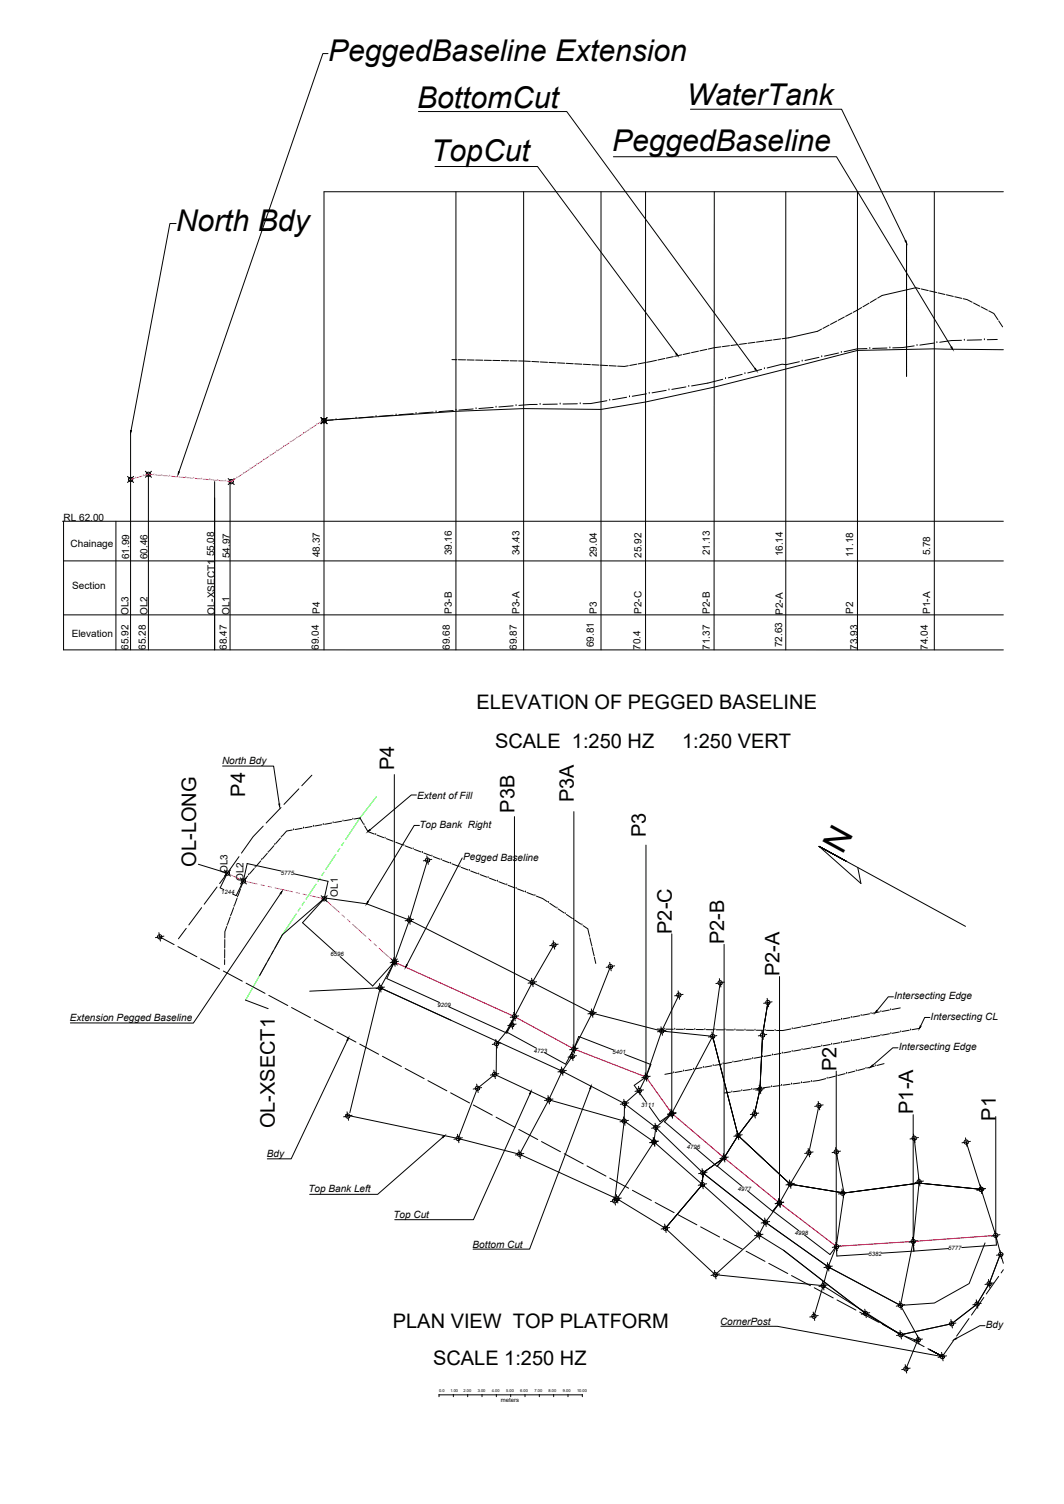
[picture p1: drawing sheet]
<svg xmlns="http://www.w3.org/2000/svg" width="297mm" height="420mm" viewBox="0 0 297 420" stroke-linecap="round" stroke-linejoin="round" font-family="sans-serif">
<!-- layer: 0 -->
<g fill="none" stroke="#000" stroke-width=".28">
<path d="M91.6 15h-1.5l-40.1 116.8M116.8 31.2h41.4l52.6 71.8M192.8 30.5h42.1l17.9 36.8M121.4 46.5h28.7l38.7 52.3M127.3 53.6v128M146.2 53.6v128M167.8 53.6v128M171.2 43.8h62.3l32.1 53.1M180.2 53.6v128M199.4 53.6l-.1 128M219.4 53.6v128M239.4 53.6v128"/>
<path d="M260.8 53.6v128M280.1 53.6h-189.6v128M49.2 62.4h-1.8l-10.8 57.9M188 99.6l-2 .5M190.3 99.1l-1.9 .5M192.7 98.6l-2 .4M195 98.1l-2 .4M197.3 97.6l-1.9 .4M201.3 96.9l-3.6 .6M203.7 96.6l-2 .2M206 96.3l-2 .2M208.4 95.9l-2 .3"/>
<path d="M210.8 95.6l-2 .3M213.2 95.3l-2 .3M215.5 95l-1.9 .3M217.9 94.7l-2 .2M228.6 99.8l-3.9 .9M229.4 91.9l-1.2 .6-9.9 2.1M229.4 99.7h.1M231.5 90.8l-1.8 1M233.6 89.7l-1.8 .9M234.1 98.6l-3.9 .9M234.9 98.4h.1M235.7 88.6l-1.7 .9"/>
<path d="M237.8 87.4l-1.7 1M240.5 85.9l-2.3 1.4M242 97.4l-2.7 .1-3.6 .8M242.6 84.7l-1.7 1M242.8 97.4h.1M244.7 83.5l-1.7 1M247.6 97.2l-4 .1M248.4 97.2h.1M255.2 96.6l-3.3 .5-2.7 .1M256 96.5h.1M256.8 80.6l-1.1-.2-9.4 2.1-1.3 .8M257.2 80.7l1.9 .5"/>
<path d="M259.5 81.3l2 .4M260.8 95.8l-4 .6M261.6 95.7h.1M261.9 81.8l1.9 .5M264.2 82.4l1.9 .4M266.5 82.9l2 .4M268.4 95.1h-2.8l-3.3 .5M268.9 83.4l1.1 .3 1.4 .7M269.2 95.1h.1M271.8 84.6l1.7 .9M273.9 85.7l1.8 .9M274 94.9l-4 .1"/>
<path d="M274.8 94.9h.1M276 86.8l1.5 .8 1.1 1.7M278.4 94.8l-2.8 .1M278.8 89.6l1.1 1.7M280.1 97.7l-19.3-.2-21.4 .4-40 10.2-19.2 4.2-12.4 2.1-21.6-.3-18.9 .8-36.8 2.6M89.6 116.7l1.7 1.7M91.3 116.7l-1.7 1.7M93 117.3l-3 .2M93.8 117.2h.1M98.6 116.9l-4 .3M99.4 116.8h.1M104.2 116.4l-4 .3"/>
<path d="M105 116.4h.1M109.8 116l-4 .3M110.6 115.9h.1M115.4 115.6l-4 .3M116.1 115.5h.1M120.9 115.1l-4 .3M121.7 115.1h.1M126.2 100.5h1.4M126.5 114.7l-4 .3M127.3 114.6h.1M128 100.5h2M130.4 100.5l2 .1"/>
<path d="M132.1 114.3l-4 .3M132.8 100.6h2M132.9 114.2h.1M135.2 100.6l2 .1M137.6 100.7h2M137.7 113.8l-4 .3M138.5 113.8h.1M140 100.7l2 .1M142.4 100.8h2M143.3 113.4l-4 .3M144.1 113.3h.1M144.8 100.8l3.3 .2"/>
<path d="M148.5 101l2 .1M150 113l-5.1 .3M150.8 113h.1M150.9 101.1l2 .1M153.3 101.2l2 .1M155.6 112.9l-4 .1M155.6 101.4l2 .1M156.4 112.9h.1M158 101.5l2 .1M160.4 101.6l2 .1M161.2 112.8l-4 .1M162 112.8h.1"/>
<path d="M162.8 101.8l2 .1M165.2 101.9l2 .1M167.6 102l2 .1M169.4 111.9l-4.5 .8-2.1 .1M170 102.2l2 .1M170.2 111.8h.1M174.9 111l-3.9 .7M175.4 102.2l-1.1 .2-1.9-.1M175.7 110.8h.1M177.8 101.7l-2 .4M180.1 101.3l-2 .4M180.5 110l-4 .7"/>
<path d="M181.2 109.9h.1M183.3 100.7l-2.8 .5M185.6 100.1l-1.9 .5M186 109.1l-4 .6M186.8 108.9h.1M191.5 108.1l-3.9 .7M192.3 108h.1M201.8 106l-4.2 1-4.5 .8M202.6 105.8h.1M207.2 104.6l-3.9 1M208 104.4h.1M212.6 103.2l-3.8 1"/>
<path d="M213.4 103h.1M219.5 101.9l-1.2-.2-4.1 1.1M223.2 101.1l-3.7 .8M223.9 100.9h.1M35.6 133.1l1.7 1.7M36.5 121l-.1 60.6M37.3 133.1l-1.7 1.7M40.6 131.6l1.7 1.7M41.4 132.5v49.1M42.3 131.6l-1.7 1.7M59.9 134.5v47.1M63.7 133.7l1.7 1.7"/>
<path d="M64.2 134.5v47.1M65.4 133.7l-1.7 1.7M17.5 145.6h262.6M17.7 156.7h262.4M17.7 145.6v36h262.4M32.4 145.6v36M17.7 171.8h262.4M62.1 214h14.3l1.6 10.6M110.1 216.4v52.3M74.6 238.4l-1.3 1.5M74.9 238.1h.1M76.5 236.3l-1.4 1.5"/>
<path d="M76.7 236h.1M78.3 234.1l-1.3 1.6M78.5 233.8h.1M81.6 231.9l-1.6 .3-1.2 1.3M82 231.8h.1M84.3 231.4l-1.9 .3M84.7 231.3h.1M87.1 230.9l-2 .3M87.5 230.8h.1M89.9 230.4l-2 .4M90.3 230.3h.1M92.6 229.9l-2 .4"/>
<path d="M93 229.8h.1M95.4 229.4l-2 .4M95.8 229.4h.1M98.1 228.9l-1.9 .4M98.5 228.9h.1M98.9 228.8l1.6-.3 .9 1.6M101.6 230.4h.1M101.8 230.8l.9 1.5 1.8 .7M104.9 233.1h.1M105.3 233.3l1.8 .7M107.5 234.1h.1M107.9 234.3l1.8 .7"/>
<path d="M110.1 235.2h.1M110.5 235.3l1.8 .7M112.7 236.2h.1M113.1 236.3l1.9 .7M115.3 237.2h.1M115.7 237.3l1.9 .7M116.3 222.1h-1.5l-11.5 9.8M117.1 230.6h-1.5l-12.9 21.3M118 238.2h.1M118.3 238.3l1.9 .7M119.2 239.1l.4 2.4M120.6 239.2h.1"/>
<path d="M120.9 239.3l1.9 .7M129 239.7l-15.4 29.9M143.6 228.1v55.9M160.2 226.7v66.3M180.3 236.1v64.8M55.4 241.4l7.4 2.3M62.6 243.1l1.7 1.7M63.3 258.8l-.5 1.5v1.4M63.4 258.5h.1M63.5 243.9l-2 4.1 1 .5M64.3 256.2l-.7 1.9M64.3 243.1l-1.7 1.7"/>
<path d="M64.4 255.8h.1M65.2 253.6l-.7 1.9M65.4 253.2h.1M66.2 250.9l-.7 1.9M66.3 250.6h.1M67.1 245.3l1.7 1.7M67.1 248.3l-.6 1.9M67.3 247.9h.1M68.8 245.3l-1.7 1.7M69.1 244.7l-1.2 1.4-.5 1.5M69.4 244.4h.1M71 242.6l-1.3 1.5"/>
<path d="M71.2 242.3h.1M72.8 240.5l-1.3 1.5M73.1 240.2h.1M78.3 249.6l-24.3 36.2h-34.4M78.5 243.3l-9.5-2-1.1 4.8-2 4.1-1-.5M82.1 244.1l9.5 2.1-1.1 4.9-6 6.7 9.1 8.2M89.7 250.2l1.7 1.7M91.4 250.2l-1.7 1.7M114.1 255.8l.4 2.4M115.5 256.8l-2.4 .4M119.4 240.3l-5.1 16.7-4.2 11.8-4 7.2-8.4 34.9M120.5 240.1l-2.3 .4"/>
<path d="M123.2 240.2h.1M123.6 240.3l1.8 .7M125.8 241.2h.1M126.2 241.3l1.8 .7M128.4 242.2h.1M128.8 242.3l1.9 .7M131 243.2h.1M131.4 243.3l1.9 .7M133.6 244.2h.1M134 244.3l1.9 .7M136.3 245.2h.1M136.6 245.3l1.9 .7"/>
<path d="M138.9 246.2h.1M139.2 246.3l1.9 .7M141.5 247.2h.1M141.9 247.3l1.8 .7M144.1 248.2h.1M144.5 248.3l1.8 .7M146.7 249.2h.1M147.1 249.3l1.9 .7M149.3 250.2h.1M149.7 250.3l1.8 .7 1.3 .9M153.1 252.1h.1M153.5 252.3l1.6 1.2"/>
<path d="M155.5 253.7h.1M155.8 253.9l1.7 1.1M157.8 255.2h.1M158.1 255.5l1.7 1.1M160.1 256.8h.1M160.5 257l1.6 1.1M162.5 258.4h.1M162.8 258.6l1.3 .9 .4 1.7M62.7 267.7h.1M62.7 268.1v1.4M62.7 264.9h.1M62.7 265.3v2"/>
<path d="M62.8 262.1h.1M62.8 262.5l-.1 2M68.6 279.4l6.3 2.4M72.5 272.5l6.4-11.4 11.8-10.3 11.7 1.7 11.9 4.5 51 26 19.4 5 14.3 1.5M86.5 276.9l19.6-.9 19.7 9M94.9 267.2l9.1 8.2 6.1-6.6M105.9 274.8l.5 2.3M106.1 276l50.8 23.2 17.4 9.1 8.8 6.7 13.1 12.7 17.5 13.8 17.5 12.4 20.2 10.8M107.3 275.8l-2.3 .4M109.2 267.9l1.7 1.7M109.9 267.6l.4 2.3M110.1 268.8l-2.1 4.6 14.7 6.6"/>
<path d="M110.9 267.9l-1.7 1.7M111.3 268.5l-2.4 .5M148.4 273.3l.4 2.3M149.8 274.2l-2.4 .5M154.4 262.8l.5 2.4M154.7 264l-6.1 10.5-5 9.5-.7 2.3-4.3 5.3-.1 8.2-5.2 4.2-5.4 14.1M155.8 263.8l-2.3 .4M164.6 261.6h.1M164.7 262l.4 1.9M165.2 264.3h.1M165.3 264.7l.5 2M165.8 267h.1"/>
<path d="M165.9 267.4l.4 1.7M170.2 268.8l.4 2.4M170.4 270l-5.1 13-5.1 10-.4 2.1-2.9 4.1-3.7 8-8.1 15.3M171.6 269.8l-2.4 .4M187.5 260.9v50.1M189.3 276.8l.4 2.4M189.5 278l-4.8 10-4.4 12.9-1.8 3.8-4.2 3.6v4.9l-2.7 22.3M190.7 277.8l-2.4 .4M200.8 273.4l.4 2.3M201 274.6l-2 14.9-11.5 21.5-4.4 4-.5 4-10.3 15.9M202.1 263.8v59.7M202.2 274.4l-2.3 .4"/>
<path d="M214.2 278.9l.4 2.4M215.5 279.9l-2.3 .4M217.6 272.8v63.3M249.4 278.5h-1.4l-3.2 3.9M97 290.6l-15.7 33.1h-6.7M125.4 281.3l16.1 7.3 2.1-4.6M137.9 299l.4 2.3M138.4 290.4l.4 2.3M139.3 299.9l-2.4 .4M139.8 291.4l-2.4 .4M142.7 285.1l.4 2.4M143.4 282.8l.4 2.4"/>
<path d="M143.6 284l-2.3 4.2 8.5 4.7M144.1 286.1l-2.4 .4M144.8 283.8l-2.4 .4M156.7 298.1l.4 2.3M158.1 299l-2.3 .4M159.6 293.9l.4 2.4M160 291.9l.4 2.3M160.2 293l-2.3 4.3-5.9-3.2M160.2 293l1.4-3.4 9.7 3.7M160.9 294.9l-2.3 .4M161.4 292.8l-2.4 .5M165.1 281.8l.4 2.4"/>
<path d="M166.5 282.8l-2.4 .4M174.4 294.6l7.3 2.8-1.4 3.5M180.1 299.7l.4 2.4M183.5 287.5h1.7M184.5 286.9l.4 2.3M185.6 287.5h.1M185.9 287.8l-2.3 .4M186 287.5h2M187.7 299.7l-2.1 .4M188.1 299.7h.1M188.4 287.5h.1M188.8 287.5l2 .1"/>
<path d="M190.5 299.2l-2 .4M190.8 299.2h.1M191.2 287.6h.1M191.6 287.6h2M193.2 298.7l-2 .4M193.6 298.7h.1M194 287.6h.1M194.4 287.6h2M196 298.3l-2 .3M196.4 298.2h.1M196.8 287.6h.1M197.2 287.6l2 .1"/>
<path d="M198.7 297.8l-1.9 .3M198.7 288.3l.5 2.4M199.1 297.7h.1M199.6 287.7h.1M200 287.7h2M200.1 289.3l-2.3 .4M201.5 297.3l-2 .3M201.9 297.2h.1M202.4 287.7h.1M202.8 287.7h2M204.2 296.8l-1.9 .3M204.6 296.7h.1"/>
<path d="M205.2 287.7h.1M205.6 287.7l2 .1M207 296.3l-2 .3M207.4 296.2h.1M208 287.8h.1M208.4 287.8h2M209.7 295.8l-1.9 .3M210.1 295.7h.1M210.8 287.8h.1M211.2 287.8h2M212.5 295.3l-2 .3M212.7 288l.4 2.4"/>
<path d="M212.9 295.2h.1M213.6 287.8h.1M214 287.8l2 .1M214.1 289l-2.4 .4M215.3 294.8l-2 .3M215.6 294.7h.1M216.4 287.9h.1M218 294.3l-2 .3M218.4 294.2h.1M220.8 293.8l-2 .3M220.8 287.5l-2.3 .4h-1.7M221.2 293.7h.1"/>
<path d="M221.2 287.4h.1M223.5 293.3l-2 .3M223.5 286.9l-1.9 .4M223.9 293.2h.1M223.9 286.9h.1M226.3 292.8l-2 .3M226.3 286.4l-2 .4M226.7 292.7h.1M226.7 286.3h.1M229 292.3l-1.9 .3M229 285.9l-1.9 .4M229.4 292.2h.1"/>
<path d="M229.4 285.8h.1M231.8 285.3l-2 .4M231.8 291.8l-2 .3M232.2 291.7h.1M232.2 285.3h.1M233.5 299.2v49M234.5 284.8l-1.9 .4M234.5 291.3l-1.9 .3M234.9 284.7h.1M234.9 291.2h.1M236 299.9l-2 .5M236.3 299.8h.1"/>
<path d="M237.3 284.3l-2 .4M237.3 290.8l-2 .4M237.7 284.2h.1M237.7 290.7h.1M238.7 299.2l-2 .5M239.1 299.1h.1M240 283.8l-1.9 .3M240 290.3l-1.9 .4M240.4 283.7h.1M240.4 290.2h.1M241.4 298.5l-2 .5M241.8 298.4h.1"/>
<path d="M242.8 283.2l-2 .4M242.8 289.8l-2 .4M243.2 283.1h.1M243.2 289.7h.1M244.1 297.8l-1.9 .5M244.5 297.7h.1M245.5 282.7l-1.9 .4M245.6 289.3l-2 .4M245.9 282.6h.1M246 289.2h.1M246.8 297.1l-1.9 .5M248.3 282.2l-2 .3"/>
<path d="M248.3 288.8l-2 .4M248.7 282.1h.1M248.7 288.7h.1M250.7 292.7h-1.4l-5.7 4.9M251.1 288.3l-2 .4M251.3 281.6l-2.2 .4M251.5 288.2h.1M253.8 287.8l-1.9 .4M254.2 287.7h.1M256.7 287.3l-2.1 .4M259.6 284.2h-1.4l-1.2 2.4M96.4 311.5l31.5 6.6 17.2 4.4 27.2 12.4 13.5 8.2 13.9 13 30.1 3.1 21.7 13.7 4.6 1.6"/>
<path d="M96.9 310.6l.4 2.4M98.3 311.6l-2.4 .4M123.6 317.7l-18.2 16h-18.9M127.7 316.9l.4 2.3M129.1 317.8l-2.4 .5M133.1 302.9l.4 2.3M134.5 303.8l-2.4 .4M138.1 300.1l15.1 7.1 21.1 6 8.3 5.8 29.2 26 6.9 4.3 22.9 17.6 9.9 6 14.2-3.1 7.1-5.5 3.3-5.7 3.1-8.1-3 8.1-3.4 5.7-7.1 5.5-14.2 3.1-9.9-6-22.9-17.6M148 305.6l-15.8 35.1h-22M153 306.1l.4 2.3M154.4 307l-2.4 .4M164.8 304.1l-17 44.9h-15.7"/>
<path d="M174 312l.5 2.4M174.1 307.1l.5 2.4M175.4 313l-2.3 .4M175.5 308.1l-2.3 .4M178.3 303.5l.4 2.4M179.6 304.5l-2.3 .4M180.3 300.9l-3.2 2.3 3.3 4.8M181.3 309.2l3 4.2 3.2-2.4M181.5 300.7l-2.3 .4M182.4 317.8l.4 2.4M182.9 313.8l.4 2.4M183.8 318.8l-2.4 .4"/>
<path d="M184.3 314.8l-2.4 .4M187.3 310l.4 2.4M187.3 309.8l.5 2.4M187.5 311l-2 2.4 7.4 6.2M188.7 311l-2.3 .4M188.7 310.8l-2.3 .4M203.9 305.1l-1.7 .2M204.3 305.1h.1M205.8 316l.4 2.4M206.7 304.7l-2 .3M207.1 304.7h.1M207.2 317l-2.3 .4"/>
<path d="M209.5 304.4l-2 .2M209.9 304.3h.1M210.4 310l.4 2.3M211.8 311l-2.3 .4M211.9 303.2l.5 2.3M212.2 304l-1.9 .3M212.6 303.9h.1M213.3 304.1l-2.3 .4M215 303.6l-2 .3M215.4 303.6h.1M217.8 303.3l-2 .2M218.2 303.2h.1"/>
<path d="M220.6 302.9l-2 .3M221 302.8h.1M223.3 302.5l-1.9 .3M223.7 302.5h.1M226.1 302.2l-2 .2M226.5 302.1h.1M228.4 307.7l.4 2.4M228.6 308.9l-2.8 13.1-8.2 14.1-3.9 5.4-1.9 3.5-12.1 11.1M229.8 308.7l-2.4 .4M230.5 301.3l-3.6 .8M230.9 301.2h.1M233.2 300.6l-1.9 .5"/>
<path d="M233.6 300.5h.1M254.9 311.4v35.4M255 316.8l.4 2.4M255.2 318l1.4 12.2-1.7 16.6-3.5 17.9 5 9.1-3.5 8.6M256.4 317.8l-2.4 .4M269.5 317.9l.4 2.3M269.7 319l8.3 26.1 2.1 7.8M270.9 318.8l-2.3 .5M278 311.9v33.2l.2 2.7-9.7 .7M144.8 321.3l.5 2.3M146.2 322.2l-2.3 .5M171.4 334.3l.4 2.3"/>
<path d="M172.1 333.7l.4 2.4M172.8 335.3l-2.4 .4M173.5 334.7l-2.4 .4M194.3 320.9l5.8 4.9 2-2.3M195.9 329.7l.4 2.4M196 326.5l.4 2.3M196.2 327.7l17.5 13.8 17.5 12.4 20.2 10.8 9.4-.7 9.8-5.4 4.4-11.4M197.3 330.7l-2.4 .4M197.4 327.5l-2.4 .4M201.9 322.3l.5 2.3M202.1 323.5l-1.8 2.3 6.9 5.6M203.3 323.2l-2.3 .5"/>
<path d="M208.7 332.7l7 5.7 1.9-2.4-1.8 2.3 7.2 5.5M217.4 334.9l.4 2.3M218.8 335.9l-2.4 .4M220.4 329.6l.4 2.4M221.8 330.6l-2.4 .4M225.6 320.8l.4 2.4M227 321.8l-2.4 .4M233.3 320.6l.4 2.4M233.5 321.8l2.1 11.5-2.1 14.9-2.3 5.7-4 13.8M234.7 321.6l-2.4 .4M235 332.2l.5 2.3M236.4 333.1l-2.3 .4"/>
<path d="M256.4 329l.4 2.3M257.8 329.9l-2.4 .5M273.7 331.1l.4 2.3M275.1 332l-2.4 .5M185.5 342l.5 2.3M186.9 342.9l-2.3 .4M199.5 354.9l.4 2.4M200.9 355.9l-2.4 .4M211.6 343.8l.4 2.4M213 344.8l-2.4 .4M213.5 340.3l.4 2.3M214.9 341.2l-2.4 .5"/>
<path d="M224.6 345l7.1 5.5 1.8-2.3M229.6 358l.4 2.4M231 352.7l.4 2.4M231 359l-2.4 .4M232.4 353.7l-2.4 .4M233.3 347.1l.5 2.3M233.5 348.2l.1 2.7M234.7 348l-2.3 .5M242.6 350.3l-9 .6M254.7 345.6l.5 2.4M254.9 346.8l.2 2.7-8.9 .6M254.9 346.8l.2 2.7 9.7-.7"/>
<path d="M256.1 346.6l-2.3 .4M275.9 357.4l.5 2.4M277.3 358.4l-2.3 .4M277.8 343.9l.4 2.4M279.2 344.9l-2.4 .4M279.2 349.3l.4 2.3M280.1 350.3l-1.9 .4M201.3 370.5h15.8l45.3 8.4M227 366.5l.4 2.4M228.4 367.5l-2.3 .4M241.4 365.7l.4 2.4M242.8 366.7l-2.4 .4"/>
<path d="M251.2 363.5l.4 2.4M251.3 371.7l.4 2.4M252.6 364.5l-2.4 .4M252.6 372.7l-2.3 .4M256.1 373.1l.5 2.4M257.5 374.1l-2.3 .4M265.5 368.6l.4 2.4M266.9 369.6l-2.4 .4M272.5 363.1l.5 2.4M273.9 364.1l-2.3 .4M275 370.3h-1.4l-6.6 3.6M122.6 389.7h40"/>
<path d="M122.6 389.5v.7M126.6 389.5v.7M130.6 389.5v.7M134.6 389.5v.7M138.6 389.5v.7M142.6 389.5v.7M146.6 389.5v.7M150.6 389.5v.7M154.6 389.5v.7M158.6 389.5v.7M162.6 389.5v.7M252.7 381.2l.4 2.4"/>
<path d="M254.1 382.2l-2.4 .4"/>
<circle cx="90.4" cy="117.5" r=".6"/>
<circle cx="36.4" cy="133.9" r=".6"/>
<circle cx="41.4" cy="132.5" r=".6"/>
<circle cx="64.5" cy="134.5" r=".6"/>
<circle cx="63.5" cy="243.9" r=".6"/>
<circle cx="67.9" cy="246.1" r=".6"/>
<circle cx="90.5" cy="251.1" r=".6"/>
<circle cx="114.3" cy="257" r=".6"/>
<circle cx="119.4" cy="240.3" r=".6"/>
<circle cx="106.1" cy="275.9" r=".6"/>
<circle cx="110.1" cy="268.8" r=".6"/>
<circle cx="148.6" cy="274.4" r=".6"/>
<circle cx="154.6" cy="264" r=".6"/>
<circle cx="170.4" cy="270" r=".6"/>
<circle cx="189.5" cy="278" r=".6"/>
<circle cx="201" cy="274.6" r=".6"/>
<circle cx="138.6" cy="291.6" r=".6"/>
<circle cx="142.9" cy="286.3" r=".6"/>
<circle cx="143.6" cy="284" r=".6"/>
<circle cx="156.9" cy="299.2" r=".6"/>
<circle cx="159.7" cy="295.1" r=".6"/>
<circle cx="160.2" cy="293" r=".6"/>
<circle cx="165.3" cy="283" r=".6"/>
<circle cx="184.7" cy="288" r=".6"/>
<circle cx="198.9" cy="289.5" r=".6"/>
<circle cx="212.9" cy="289.2" r=".6"/>
<circle cx="214.4" cy="280.1" r=".6"/>
<circle cx="97.1" cy="311.8" r=".6"/>
<circle cx="127.9" cy="318" r=".6"/>
<circle cx="133.3" cy="304" r=".6"/>
<circle cx="138.1" cy="300.1" r=".6"/>
<circle cx="153.2" cy="307.2" r=".6"/>
<circle cx="174.3" cy="313.2" r=".6"/>
<circle cx="174.3" cy="308.3" r=".6"/>
<circle cx="178.5" cy="304.7" r=".6"/>
<circle cx="180.3" cy="300.9" r=".6"/>
<circle cx="182.6" cy="319" r=".6"/>
<circle cx="183.1" cy="315" r=".6"/>
<circle cx="187.5" cy="311.2" r=".6"/>
<circle cx="187.5" cy="311" r=".6"/>
<circle cx="206" cy="317.2" r=".6"/>
<circle cx="210.6" cy="311.1" r=".6"/>
<circle cx="212.2" cy="304.3" r=".6"/>
<circle cx="228.6" cy="308.9" r=".6"/>
<circle cx="255.2" cy="318" r=".6"/>
<circle cx="269.7" cy="319" r=".6"/>
<circle cx="145" cy="322.5" r=".6"/>
<circle cx="171.6" cy="335.5" r=".6"/>
<circle cx="172.3" cy="334.9" r=".6"/>
<circle cx="196.1" cy="330.9" r=".6"/>
<circle cx="196.2" cy="327.6" r=".6"/>
<circle cx="202.1" cy="323.4" r=".6"/>
<circle cx="217.6" cy="336" r=".6"/>
<circle cx="217.6" cy="336.1" r=".6"/>
<circle cx="220.6" cy="330.8" r=".6"/>
<circle cx="225.8" cy="322" r=".6"/>
<circle cx="233.5" cy="321.8" r=".6"/>
<circle cx="235.2" cy="333.3" r=".6"/>
<circle cx="256.6" cy="330.1" r=".6"/>
<circle cx="273.9" cy="332.3" r=".6"/>
<circle cx="185.7" cy="343.1" r=".6"/>
<circle cx="199.7" cy="356.1" r=".6"/>
<circle cx="211.8" cy="345" r=".6"/>
<circle cx="213.7" cy="341.4" r=".6"/>
<circle cx="229.8" cy="359.2" r=".6"/>
<circle cx="231.2" cy="353.9" r=".6"/>
<circle cx="233.5" cy="348.3" r=".6"/>
<circle cx="254.9" cy="346.8" r=".6"/>
<circle cx="276.1" cy="358.6" r=".6"/>
<circle cx="278" cy="345.1" r=".6"/>
<circle cx="279.4" cy="350.4" r=".6"/>
<circle cx="227.2" cy="367.7" r=".6"/>
<circle cx="241.6" cy="366.9" r=".6"/>
<circle cx="251.4" cy="364.7" r=".6"/>
<circle cx="251.5" cy="372.9" r=".6"/>
<circle cx="256.4" cy="374.3" r=".6"/>
<circle cx="265.7" cy="369.8" r=".6"/>
<circle cx="272.8" cy="364.3" r=".6"/>
<circle cx="252.9" cy="382.4" r=".6"/>
</g>
<g fill="#000" stroke="#000" stroke-width=".28">
<path d="M252.7 67.3l.2-.1 .2 .7zM188.7 98.9l.2-.2 .3 .7zM265.5 97l.2-.1 .3 .7zM210.7 103l.2-.1 .3 .7zM36.5 120.3h.2l-.2 .7zM49.9 131.8l.2 .1-.4 .6zM77.8 224.6h.3v.7zM103.2 231.8l.2 .1-.7 .4zM78.7 249l-.3 .7-.2-.1zM102.6 251.8l.2 .2-.4 .5zM113.5 269.5l.2 .1-.4 .6zM97.3 290l-.2 .7-.3-.1z"/>
<path d="M243.5 297.5l.2 .2-.6 .4zM244.7 282.3l.2 .1-.5 .5zM256.9 286.6l.2 .1-.4 .6zM123.5 317.7l.6-.4-.4 .5zM148.2 304.9l-.1 .7-.3-.1zM165 303.4l-.1 .8-.2-.1zM262.4 378.7l.7 .3h-.8zM266.4 374.2l.6-.4 .1 .2z"/>
</g>
<!-- layer: VIEWPORTS -->
<g fill="none" stroke="#000" stroke-width=".28">
<path d="M253.1 67.9v37.2M228.6 236.4l40.9 22.4M228.6 236.4l.1 .1M228.6 236.4l11.7 10.4-.8-4.4M228.7 236.5h.1M228.7 236.5l.2 .1M228.9 236.6h.1M229 236.6l1.4 .8M230.1 237.2l.1 .1M230.4 237.4l.1 .1M230.5 237.5h.1M230.6 237.5h.1"/>
<path d="M230.6 237.5l1.1 .6M231.8 238.1l1.2 .7M233 238.8h.1M233.1 238.8l.3 .2M233.4 239h.1M233.4 239l.9 .5M234.3 239.5h.1M234.3 239.5l.4 .2M234.7 239.7v.1M234.7 239.8l1.3 .7M236 240.5l.2 .1M199 289.5v.1"/>
<path d="M199 289.6l.1 .4M199 289.7h.1M199 289.8h.1M199.1 290h.1M199.1 290l.2 1M199.3 291v.1M199.3 291.1l.2 .6M199.4 291.4h.1M199.4 291.5h.1M199.5 291.7v.1M199.5 291.8l.5 1.6M199.5 291.8l.1 .1"/>
<path d="M199.6 291.9v.1M199.6 292.1h.1M199.6 292.2h.1M199.7 292.3h.1M199.7 292.4v.1M199.7 292.6l.1 .1M199.8 292.8h.1M199.9 293.1v.1M199.9 293.2v.1M199.9 293.3v.1M200 293.5h.1M200 293.5l.4 1.6"/>
<path d="M200 293.7h.1M200.3 294.7h.1M200.3 294.8h.1M200.3 294.9v.1M200.4 295.1v.1M200.4 295.2l.4 1.7M200.4 295.3h.1M200.4 295.4h.1M200.5 295.5h.1M200.6 295.8v.1M200.6 296h.1M200.6 296.1h.1"/>
<path d="M200.7 296.2h.1M200.7 296.3h.1M200.8 296.5v.1M200.8 296.7h.1M200.8 296.8h.1M200.8 296.9h.1M200.8 296.9l.1 .1M200.9 297l.5 2M200.9 297.1v.1M200.9 297.2v.1M201 297.4h.1M201.2 298.3v.1"/>
<path d="M201.2 298.5h.1M201.3 298.6h.1M201.3 298.7h.1M201.3 298.8h.1M201.4 299h.1M201.4 299l.1 .7M201.5 299.3h.1M201.5 299.4h.1M201.5 299.5h.1M201.5 299.7h.1M201.6 299.7v.1M201.6 299.8l.1 .6"/>
<path d="M201.6 299.9h.1M201.6 300h.1M212.4 299.5h.1M212.4 299.3v.1M212.4 298.8l-.1 2.1M212.4 298.4v.1M212.5 298l-.1 .8M212.5 297.9v.1M212.5 297.6v.3M212.5 296.6v.1M212.6 295.1l-.1 2.5M212.6 295.1h.1"/>
<path d="M212.6 294.6v.4M212.6 294.2h.1M212.7 293.8l-.1 .8M212.7 293.7v.1M212.7 293.1v.6M212.7 293.3h.1M212.7 292.4h.1M212.8 291.5l-.1 1.6M212.8 291.3h.1M212.8 290.9v.6M212.8 290.8h.1M212.8 290.4v.4"/>
<path d="M212.8 290.4h.1M212.8 290v.4M212.8 289.9h.1M212.9 289.5l-.1 .4M212.9 289.5h.1M212.9 289v.5M212.9 288.8h.1M213 288.6h.1M213 288.5l-.1 .5M213 288.4h.1M213.1 288l-.1 .3M213.2 287.3l-.1 .6"/>
<path d="M213.2 287h.1M213.3 286.9l-.1 .3M213.3 286.9h.1M213.3 286.6h.1M213.3 286.4v.1M213.4 286.3h-.1M213.4 286l-.1 .9M213.5 285.7h-.1M213.5 285.6l-.1 .4M213.5 285.1v.1M213.6 284.9l-.1 .7M213.6 284.9h.1"/>
<path d="M213.6 284.7v.2M213.6 284.5v.1M213.7 284.4h.1M213.7 284.2v.1M213.8 283.8h-.1M213.8 283.5v.1M213.9 282.9v.1M213.9 282.6l-.3 2.1M214 282.6h.1M214 282.3v.1M214 282.2v.1M214.1 281.7v.1"/>
<path d="M214.1 281.6v.1M214.2 281.4l-.2 1.1M214.2 281.3v.1M214.2 281v.1M214.2 281v.3M214.3 280.7v.1M214.3 280.7l-.1 .2M214.3 280.6v.1M214.3 280.5v.1M214.4 280.1v.1M214.4 280.1l-.1 .4M201.7 300.1h.1"/>
<path d="M201.7 300.4h.1M201.7 300.4l.1 .1M201.8 300.5l.2 .9M201.8 300.5v.1M201.8 300.7h.1M201.8 300.8h.1M201.9 301.1v.1M202 301.4v.1M202 301.5l.1 .3M202.1 301.8l.3 1.4M202.2 302.1v.1M202.2 302.2v.1"/>
<path d="M202.2 302.3v.1M202.3 302.5h.1M202.3 302.6h.1M202.3 302.7h.1M202.3 302.8l.1 .1M202.4 303.2h.1M202.5 303.3l.2 1M202.5 303.4h.1M202.5 303.5v.1M202.6 303.9h.1M202.7 304h.1M202.7 304.1h.1"/>
<path d="M202.8 304.4l.1 .5M202.8 304.4v.1M202.8 304.6h.1M202.8 304.7h.1M202.9 304.8h.1M202.9 304.9v.1M202.9 305h.1M202.9 305l.1 .2M203 305.3h.1M203 305.3l.1 .3M203.1 305.6l.2 1M203.1 305.8h.1"/>
<path d="M203.1 305.9h.1M203.2 306v.1M203.2 306.1v.1M203.2 306.2v.1M203.3 306.4h.1M203.3 306.6h.1M203.3 306.6l.1 .4M203.4 306.7v.1M203.4 306.9v.1M203.4 307.1h.1M203.5 307.1l.2 .9M203.5 307.3h.1"/>
<path d="M203.5 307.4h.1M203.6 307.5v.1M203.6 307.6v.1M203.6 307.8h.1M203.7 307.9h.1M203.7 308.1h.1M203.7 308.2l.7 2.6M203.7 308.2v.1M203.8 308.3v.1M203.8 308.5h.1M203.8 308.6h.1M204.1 309.6h.1"/>
<path d="M204.1 309.7h.1M204.1 309.8h.1M204.2 309.9h.1M204.2 310v.1M204.2 310.1v.1M204.3 310.3h.1M204.3 310.4h.1M204.3 320h.1M204.4 310.7v.1M204.4 310.8v.1M204.4 310.9l.1 .3M204.4 311h.1"/>
<path d="M204.5 319.7l-.8 1.3M204.5 311.2h.1M204.5 311.2l.5 2.1M204.5 319.7h.1M204.5 311.3h.1M204.6 311.4v.1M204.6 311.5v.1M204.6 311.7h.1M204.6 311.8h.1M204.7 319.4h.1M204.7 311.9h.1M204.7 312h.1"/>
<path d="M204.8 312.2v.1M204.8 319.1v.1M204.9 319.1l-.4 .5M205 313.3h.1M205 313.3l.4 1.3M205.1 313.6h.1M205.1 313.7h.1M205.2 313.8h.1M205.2 318.6h.1M205.2 313.9v.1M205.2 314v.1M205.3 314.1v.1"/>
<path d="M205.3 314.3h.1M205.3 314.4h.1M205.3 318.3v.1M205.4 314.6v.1M205.4 314.7h.1M205.4 314.7l.4 1.7M205.4 314.8l.1 .1M205.5 315h.1M205.6 315.3v.1M205.6 315.4v.1M205.6 315.5v.1M205.6 315.7h.1"/>
<path d="M205.7 317.8l-.8 1.3M205.7 315.8h.1M205.7 317.8h.1M205.7 315.9h.1M205.8 316.4l.1 .1M205.9 317.5h-.1M205.9 316.5v.3M205.9 316.8l.1 .2M206 317.1v.1M206 317.2h.1M206.1 317.2l-.4 .6M206.1 317.2v.1"/>
<path d="M206.1 317.3l1.1 1M206.3 316.8v.1M206.4 316.7h.1M206.5 316.6h.1M206.6 316.5h.1M206.6 316.4h.1M206.8 316.3l-.7 .9M206.8 316.2v.1M206.8 316.2h.1M206.9 316.1l-.1 .1M206.9 316v.1M207 315.9v.1"/>
<path d="M207.1 315.8v.1M207.2 315.7l-.1 .1M207.2 318.3l.2 .2M207.2 315.7h.1M207.3 315.5l-.4 .6M207.4 315.5h-.1M207.4 318.5l.6 .5M207.6 315.2l-.2 .3M207.6 315.2h.1M207.7 315v.1M207.8 314.9l-.1 .1M207.8 314.8v.1"/>
<path d="M207.9 314.7v.1M208 314.6v.1M208 319.1h.1M208 314.6l-.4 .6M208.1 314.6h-.1M208.1 314.5h.1M208.1 319.1l.2 .2M208.1 319.2h.1M208.3 314.3h.1M208.3 319.3l.4 .4M208.4 314.2h-.1M208.4 314.1h.1"/>
<path d="M208.5 314h.1M208.6 313.9l-.5 .5M208.6 313.8v.1M208.7 319.7l.2 .2M208.8 319.8h.1M208.8 313.5l-.2 .3M208.9 319.9l1.3 1.2M208.9 313.4h.1M209 313.3h.1M209.1 313.2h.1M209.2 313.1h.1M209.3 313h-.1"/>
<path d="M209.3 312.9l-.5 .6M209.3 312.9h.1M209.4 312.8l-.1 .1M209.4 312.8h.1M209.4 312.7v.1M209.6 312.6h-.1M209.6 312.5h.1M209.7 312.4h.1M209.8 312.3h-.1M209.8 312.2l-.3 .5M209.9 312.2h.1M210.1 311.9l-.2 .2"/>
<path d="M210.2 311.7v.1M210.4 311.5h.1M210.5 311.4h-.1M210.5 311.3l-.4 .6M210.7 310.8l-.1 .4M210.7 310.7v.1M210.8 310.6h.1M210.8 310.5h.1M210.8 310.4h.1M210.8 310.2v.1M211 309.7v.1M211 309.4h.1"/>
<path d="M211.1 309h.1M211.2 308.8l-.1 .1M211.2 308.7v.1M211.2 308.6h.1M211.2 308.5h.1M211.3 308.2h.1M211.3 308.1h.1M211.4 308h-.1M211.4 307.8v.1M211.4 307.7v.1M211.4 307.6v.1M211.4 307.5l-.7 3.3"/>
<path d="M211.5 307.3v.1M211.5 307.2h.1M211.5 307.1h.1M211.6 307h.1M211.6 306.8v.1M211.6 306.8l-.1 .7M211.6 306.7v.1M211.7 306.4v.1M211.7 306.3v.1M211.7 306.2h.1M211.8 306.1h.1M211.8 306h.1"/>
<path d="M211.8 305.9h.1M211.9 305.3v.1M212 305.2h.1M212 305.1h.1M212.1 304.7h.1M212.1 304.6h.1M212.1 304.4v.1M212.2 303.6l-.6 3.1M212.2 303.7v.1M212.2 303.5v.1M212.2 303.1v.4M212.2 303.1h.1"/>
<path d="M212.2 302.8v.1M212.3 302.2l-.1 .9M212.3 302.2h.1M212.3 301.8h.1M212.3 300.9v1.3M212.3 300.9h.1M188.6 339.7l-.4 .5M188.8 339.6l-.2 .1M188.8 339.5v.1M188.9 339.4l-.1 .1M188.9 339.4h.1M189 339.3l-.1 .1"/>
<path d="M189.2 339.1h-.1M189.3 339h-.1M189.3 338.9l-.3 .4M189.4 338.8v.1M189.5 338.7l-.2 .2M189.5 338.7h.1M189.6 338.6h.1M189.7 338.5l-.1 .1M189.7 338.5h.1M189.8 338.3l-.1 .2M189.9 338.2l-.1 .1M189.9 338.2h.1"/>
<path d="M190 338.1l-.1 .1M190.1 338.1h-.1M190.2 337.8l-.1 .2M190.3 337.8h.1M190.4 337.7l-.1 .1M190.4 337.6v.1M190.4 337.6h.1M190.5 337.6h-.1M190.6 337.4l-.1 .1M190.6 337.4h.1M190.7 337.3l-.1 .1M190.8 337.2l-.1 .1"/>
<path d="M191.1 336.9h-.1M191.2 336.7l-.1 .1M191.3 336.5l-.5 .7M191.4 336.5h-.1M191.4 336.5h.1M191.5 336.4h-.1M191.5 336.3v.1M191.7 336.1l-.2 .2M191.7 336.1h.1M191.8 336l-.1 .1M191.8 336h.1M191.9 335.9h-.1"/>
<path d="M191.9 335.8v.1M192.1 335.7l-.1 .1M192.2 335.5l-.1 .2M192.3 335.5h-.1M192.3 335.4h.1M192.6 335l-.3 .4M192.6 335h.1M192.7 334.9v.1M192.8 334.8l-.1 .1M193 334.6l-.2 .2M193 334.6h.1M193.1 334.5l-.1 .1"/>
<path d="M193.2 334.4l-.1 .1M193.4 334.1h.1M193.5 333.9v.1M193.7 333.8h-.1M193.8 333.7h-.1M193.9 333.5v.1M194.1 333.3h.1M194.2 333.1h.1M194.3 333l-1.1 1.3M194.4 332.9l-.1 .1M194.5 332.8l-.1 .1M194.5 332.7v.1"/>
<path d="M194.6 332.7h-.1M194.7 332.6h-.1M194.8 332.5l-.1 .1M195 332.2l-.2 .3M195 332.2h.1M195.2 332l-.2 .2M195.3 331.8l-.1 .2M195.4 331.8h-.1M195.4 331.7v.1M195.6 331.6l-.2 .1M195.7 331.4l-.1 .1M195.7 331.3v.1"/>
<path d="M195.8 331.3h.1M196.1 330.6l-.3 .7M196.1 330.5v.1M196.1 329.7v.8M196.1 329.6v.1M196.2 329.3l-.1 .3M196.2 328.4v.1M196.2 327.6v1.7M196.3 327.6h.1M196.6 327.4h-.1M196.6 327.4l-.3 .2M196.7 327.3l-.1 .1"/>
<path d="M196.9 327.2h.1M197.1 327l-.4 .3M197.1 327h.1M197.2 327h-.1M197.3 326.9l-.1 .1M197.5 326.8h-.1M197.6 326.7l-.3 .2M197.6 326.7h.1M197.7 326.6l-.1 .1M197.8 326.6h-.1M197.8 326.5v.1M198 326.4h.1"/>
<path d="M198.1 326.4l-.3 .1M198.1 326.3v.1M198.2 326.3h-.1M198.2 326.2h.1M198.3 326.2h.1M198.5 326l-.2 .2M198.5 326h.1M198.6 326h.1M198.7 325.9l-.1 .1M198.8 325.8v.1M198.9 325.8l-.2 .1M198.9 325.7v.1"/>
<path d="M199 325.7h-.1M199 325.7h.1M199.1 325.6l-.1 .1M199.2 325.6h-.1M199.2 325.5h.1M199.3 325.5h-.1M199.4 325.4l-.1 .1M199.4 325.4h.1M199.6 325.3h-.1M199.7 325.2l-.3 .2M199.8 325.1l-.1 .1M199.9 325.1h-.1"/>
<path d="M199.9 325v.1M200 325h-.1M200.1 324.9h.1M200.4 324.7l-.4 .3M200.5 324.7h-.1M200.6 324.5h.1M200.7 324.5l-.2 .1M200.7 324.4v.1M200.9 324.3l-.1 .1M201.2 324.1l-.2 .2M201.2 324.1h.1M201.5 323.9h.1"/>
<path d="M201.7 323.8l-.5 .3M201.7 323.8h.1M201.9 323.7h-.2M201.9 323.6h.1M202.1 323.5h-.1M202.5 323l-.6 .6M202.5 322.9h.1M202.6 322.7h.1M203 322.1h.1M203.2 321.8l-.1 .1M203.5 321.3h.1M203.6 321.1l-1.1 1.8"/>
<path d="M203.7 321l-.1 .1M203.8 320.8h.1M204 320.5h.1M204.2 320.2h-.1M209.2 320.1v.1M210.3 321.1l.2 .2M210.5 321.4l.3 .2M210.8 321.6l.3 .3M211.1 321.9l.1 .1M211.2 322h.1M211.2 322l.2 .2M211.4 322.2h.1"/>
<path d="M211.4 322.3l.4 .3M211.5 322.3l.1 .1M211.8 322.6l.2 .2M211.9 322.7h.1M212 322.8l.4 .3M212.4 323.1l1.1 1.1M212.5 323.3h.1M213.5 324.2l.1 .1M213.6 324.3h.1M213.7 324.3l.1 .2M213.8 324.5l1.3 1.2M215.1 325.7l.1 .1"/>
<path d="M215.3 325.9l.1 .1M215.4 326l1.2 1.1M215.6 326.1v.1M216.3 326.8h.1M216.6 327.1l.1 .1M216.7 327.2l.2 .2M217 327.4l.9 .9M217.9 328.3l.4 .3M218.4 328.7l.1 .1M218.5 328.8v.1M218.5 328.9l.5 .4M219 329.3l.7 .6"/>
<path d="M219.3 329.6l.1 .1M219.7 329.9v.1M219.7 330l.3 .3M220 330.3l.4 .3M220.4 330.6l1.3 .4M220.7 330.8h.1M221.2 330.9h.1M221.3 330.9h.1M221.5 331h.1M221.7 331l.8 .1M221.9 331h.1M222.2 331.1h.1"/>
<path d="M222.5 331.1h.1M222.6 331.1l1.1 .2M222.9 331.2h.1M223.4 331.3h.1M223.5 331.3h.1M223.7 331.3l.4 .1M223.8 331.3h.1M224.1 331.4h.1M224.2 331.4l.5 .1M224.4 331.4h.1M224.7 331.5l.8 .1M225 331.5h.1"/>
<path d="M225.1 331.5v.1M225.3 331.6h.1M225.5 331.6l.5 .1M225.7 331.6v.1M226.1 331.7l.8 .1M226.6 331.8h.1M226.7 331.8h.1M226.9 331.8l.7 .2M227.2 331.9h.1M227.3 331.9h.1M227.6 332h.1M227.6 332l1.9 .3"/>
<path d="M227.9 332h.1M228.2 332.1h.1M228.6 332.1h.1M228.8 332.2h.1M228.9 332.2h.1M229.4 332.2v.1M229.6 332.3l1 .2M230.4 332.4h.1M230.7 332.5h.1M230.8 332.5h.1M230.8 332.5l.7 .1M231 332.5h.1"/>
<path d="M231.1 332.5h.1M231.5 332.6h.1M231.6 332.6l.6 .1M231.7 332.6h.1M232 332.7h.1M232.3 332.7h.1M232.3 332.7l1.2 .2M232.6 332.8h.1M232.7 332.8h.1M233.1 332.9h.1M233.5 332.9h.1M233.6 332.9h.1"/>
<path d="M233.6 333h.6M233.9 333h.1M234.3 333.1h.1M234.4 333.1l1.3 .2M234.6 333.1h.1M234.7 333.1h.1M234.9 333.2h.1M235.5 333.3h.1M235.7 333.3h.1M236 333.2l-.3 .1M236 333.2h.1M236.1 333.2h-.1"/>
<path d="M236.9 333.1l-.7 .1M237 333.1h-.1M237.1 333.1h-.1M237.2 333.1h-.1M237.3 333.1h-.1M237.7 333l-.4 .1M237.7 333h.1M237.8 333h.1M237.9 333h.1M238 333h-.2M238.1 333h-.1M238.5 332.9l-.4 .1"/>
<path d="M238.6 332.9h-.1M238.7 332.9h-.1M238.8 332.9h-.1M238.9 332.8l-.1 .1M239.2 332.8h-.3M239.3 332.8h-.1M239.3 332.8h.1M239.7 332.7l-.4 .1M240.1 332.7h.1M240.4 332.6l-.7 .1M240.5 332.6h-.1M240.8 332.6h-.3"/>
<path d="M240.8 332.6h.1M240.9 332.6h-.1M240.9 332.6h.1M241.3 332.5l-.3 .1M241.6 332.5h-.3M241.7 332.5h-.1M241.7 332.5h.1M242.1 332.4l-.3 .1M242.1 332.4h.1M242.3 332.4h.1M242.4 332.4h-.3M242.5 332.4h.1"/>
<path d="M242.6 332.4h-.1M242.9 332.3l-.3 .1M244 332.2h.1M244.5 332.1l-1.6 .2M244.5 332.1h.1M244.6 332.1h-.1M245.2 332l-.6 .1M245.3 332h-.1M245.3 332h.1M245.7 331.9l-.3 .1M245.8 331.9h-.1M246.1 331.9h-.3"/>
<path d="M246.1 331.9h.1M246.2 331.9h.1M246.3 331.9h.1M246.5 331.8l-.4 .1M246.5 331.8h.1M247 331.8h-.4M247.3 331.7l-.3 .1M247.9 331.7h.1M248 331.6l-.7 .1M248.2 331.6h.1M248.6 331.6h-.1M248.9 331.5l-.7 .1"/>
<path d="M249 331.5h-.1M249 331.5h.1M249.8 331.4l-.8 .1M250.2 331.4h-.4M250.5 331.3h-.2M250.6 331.3h-.1M250.6 331.3h.1M251 331.3h-.3M251.4 331.2l-.4 .1M251.7 331.2h-.3M251.8 331.1l-.1 .1M251.8 331.1h.1"/>
<path d="M252.1 331.1h-.2M252.2 331.1h-.1M252.3 331.1h-.1M252.5 331.1h-.1M252.5 331l-.2 .1M252.6 331h.1M252.7 331h-.1M253 331h-.3M253.3 330.9l-.3 .1M253.4 330.9h-.1M253.8 330.9h-.4M253.9 330.9h-.1"/>
<path d="M254.2 330.8h.1M254.6 330.8h.1M254.9 330.7l-1 .2M255 330.7h-.1M255.4 330.7h-.4M255.5 330.7h-.1M255.6 330.6l-.1 .1M255.7 330.6h-.1M255.8 330.6h-.1M256.2 330.6h-.4M256.2 330.6h.1M256.4 330.5h.1"/>
<path d="M256.6 330.5l-.4 .1M256.6 330.5h.1M256.7 330.5h.1M256.8 330.5l.3 .1M257.1 330.6h.1M257.2 330.6h.1M257.2 330.6h.3M257.5 330.6h.1M257.7 330.6h.2M257.8 330.6h.1M257.9 330.6l.1 .1M258 330.7h.1"/>
<path d="M258 330.7l1.2 .1M258.1 330.7h.1M258.3 330.7h.1M258.5 330.7h.1M258.9 330.8h.1M259.1 330.8h.1M259.2 330.8l.8 .1M259.3 330.8h.1M259.6 330.8h.1M260 330.9h.1M260.1 330.9l1.1 .1M260.4 330.9h.1"/>
<path d="M260.8 330.9h.1M261.2 331h.1M261.3 331h.1M261.3 331l1.2 .1M261.6 331h.1M262.1 331.1h.1M262.3 331.1h.1M262.5 331.1h.1M262.6 331.1l1 .1M262.9 331.2h.1M263.1 331.2h.1M263.7 331.2l.4 .1"/>
<path d="M264 331.3h.1M264.1 331.3h.3M264.3 331.3h.1M264.6 331.3h.3M264.9 331.3l.1 .1M265 331.4h.1M265 331.4h.3M265.4 331.4h.2M265.5 331.4h.1M265.6 331.4l.6 .1M265.8 331.4h.1M266.1 331.5h.1"/>
<path d="M266.2 331.5h.1M266.3 331.5l.8 .1M266.6 331.5h.1M266.8 331.5h.1M267 331.6h.1M267.1 331.6h.1M267.1 331.6h.7M267.4 331.6h.1M267.6 331.6h.1M267.8 331.6l.1 .1M267.9 331.7h.1M268 331.7h.6"/>
<path d="M268.1 331.7h.1M268.4 331.7h.1M268.6 331.7h.1M268.7 331.7h.1M268.8 331.7l.6 .1M268.9 331.7l.1 .1M269.5 331.8h.1M269.5 331.8l.8 .1M269.8 331.8h.1M270.1 331.9h.1M270.3 331.9h.1M270.4 331.9l.7 .1"/>
<path d="M270.6 331.9h.1M270.8 331.9h.1M271.1 332h.1M271.3 332h.5M271.4 332h.1M271.6 332h.1M271.8 332l.1 .1M271.9 332.1h.1M272 332.1h.1M272.1 332.1h.7M272.4 332.1h.1M272.8 332.1v.1"/>
<path d="M273 332.2h.1M273.2 332.2h.1M273.3 332.2h.1M273.3 332.2h.3M273.6 332.2h.1M273.7 332.2l.2 .1M273.8 332.2h.1M185.8 343.1h.1M185.9 343h-.1M186.1 342.8l-.2 .2M186.1 342.7v.1M186.2 342.6l-.1 .1"/>
<path d="M186.2 342.6h.1M186.3 342.5h.1M186.4 342.3v.1M186.6 342.2h-.1M186.7 342l-.1 .1M186.8 341.9h.1M186.9 341.8h.1M187 341.6v.1M187.1 341.5l-.9 1.1M187.2 341.4l-.1 .1M187.3 341.3l-.1 .1M187.3 341.3h.1"/>
<path d="M187.6 340.9l-.3 .4M187.7 340.9h.1M187.8 340.8h-.1M187.9 340.6l-.1 .2M188 340.5l-.1 .1M188 340.4v.1M188.1 340.4h-.1M188.2 340.2l-.1 .1M259.4 376.9l.7 .4M260.1 377.3l1.3 .7M260.8 377.7h.1M260.9 377.8h.1"/>
<path d="M261.2 377.9h.1M261.3 377.9l1.7 1M261.4 378l.2 .1M261.6 378.1h.1M262 378.3v.1M262.1 378.4l.1 .1M262.6 378.7h.1M262.7 378.7l.1 .1M262.9 378.8v.1M262.9 378.9h.1M263 378.9h.1"/>
</g>
<!-- layer: 0 -->
<path d="M110.1 268.8l33.5 15.2 16.6 9 20.1 7.9 7.2 10.1 14.6 12.5 15.5 12.5 15.9 12.2 44.5-3.1" fill="none" stroke="#f00" stroke-width=".28"/>
<!-- layer: Boundary -->
<g fill="none" stroke="#000" stroke-width=".28">
<path d="M87.1 216.6l-2.8 2.9M66.7 239.3l-5.4 7.5M73.5 230.8l-2.8 2.9-3.3 4.6M78.5 225.6l-4.2 4.3M83.4 220.4l-4.1 4.3M52 259.3l-2.2 3M56.3 253.6l-3.6 4.8M60.6 247.8l-3.6 4.8M44.4 260.5l.4 2.4M44.6 261.7l4 2.2M45.8 261.5l-2.4 .4M49.7 264.4l5.3 2.9"/>
<path d="M56 267.9l5.3 2.8M62.4 271.3l5.2 2.8M68.7 274.7l5.3 2.8M75 278.1l5.3 2.8M81.4 281.5l5.3 2.8M87.7 284.9l5.3 2.8M94.1 288.3l5.3 2.8M100.4 291.7l5.3 2.8M106.8 295.1l5.3 2.8M113.1 298.5l5.3 2.8M119.5 301.9l5.2 2.8M125.8 305.3l5.3 2.8"/>
<path d="M132.2 308.7l5.2 2.8M138.5 312.1l5.3 2.8M144.8 315.5l5.3 2.8M151.2 318.9l5.3 2.8M157.5 322.3l5.3 2.8M163.9 325.7l5.3 2.9M170.2 329.1l5.3 2.8M176.6 332.5l5.2 2.9M182.9 335.9l5.3 2.9M189.2 339.3l5.3 2.9M195.6 342.7l5.3 2.9M201.9 346.1l5.3 2.9"/>
<path d="M208.3 349.5l5.3 2.9M214.6 352.9l5.3 2.9M221 356.3l5.3 2.9M227.3 359.8l5.3 2.8M278.8 356.6l-3.5 4.9M280.1 354.7l-.6 .9M233.7 363.1l5.2 2.9M240 366.6l5.3 2.8M246.4 370l5.2 2.8M252.7 373.4l5.3 2.8M262.9 377.8l.4 2.4M264.3 378.8l-2.4 .4"/>
<path d="M266.4 374.3l-3.3 4.6-4.1-2.1M270.5 368.4l-3.4 4.9M274.7 362.5l-3.5 4.9"/>
<circle cx="44.6" cy="261.7" r=".6"/>
<circle cx="263.1" cy="379" r=".6"/>
</g>
<!-- layer: 0 -->
<g fill="none" stroke="#f0f" stroke-width=".28">
<path d="M86.3 120l-1.3 .9M86.6 119.8h.1M88.2 118.8l-1.3 .8M88.5 118.6h.1M90 117.5l-1.3 .9M37.6 133.6l-1.1 .3M37.9 133.5h.1M39.7 133l-1.5 .4M40 132.9h.1M42.6 132.6l-1.2-.1-1.1 .3M42.9 132.6h.1M43.3 132.7l1.6 .1"/>
<path d="M45.2 132.8h.1M45.5 132.9l1.6 .1M47.4 133h.1M47.7 133.1l1.6 .1M49.6 133.2h.1M50 133.2l1.6 .2M51.9 133.4h.1M52.2 133.4l1.6 .2M54.1 133.6h.1M54.4 133.6l1.6 .2M56.3 133.8h.1M56.7 133.8l1.5 .2"/>
<path d="M58.6 134h.1M58.9 134l1.6 .2M60.8 134.2h.1M61.1 134.2l1.6 .2M63 134.4h.1M65.8 133.7l-1.3 .8-1.2-.1M66.1 133.5h.1M67.7 132.4l-1.3 .9M68 132.3h.1M69.6 131.2l-1.4 .9M69.8 131h.1M71.4 129.9l-1.3 .9"/>
<path d="M71.7 129.8h.1M73.3 128.7l-1.3 .9M73.6 128.5h.1M75.1 127.5l-1.3 .8M75.4 127.3h.1M77 126.2l-1.3 .9M77.3 126h.1M78.9 125l-1.4 .9M79.1 124.8h.1M80.7 123.7l-1.3 .9M81 123.6h.1M82.6 122.5l-1.3 .9"/>
<path d="M82.9 122.3h.1M84.5 121.2l-1.4 .9M84.7 121.1h.1M63.5 243.9l4.4 2.2 4 .9M72.9 247.2l1 .2M74.8 247.6l1 .2M76.8 248.1l4.9 1M82.6 249.3l1 .3M84.6 249.8l1 .2M86.5 250.2l4 .9 4.2 3.8M95.5 255.6l.7 .6M97 256.9l.7 .7"/>
<path d="M98.4 258.2l3.8 3.4M102.9 262.3l.7 .6M104.4 263.6l.7 .7M105.9 264.9l4.2 3.9"/>
</g>
<g fill="none" stroke="#0f0" stroke-width=".28">
<path d="M93.7 238.7l-2.7 4.1M94.9 237l-.6 .8M96 235.3l-.6 .9M105.1 222.6l-4.6 5.9-4 6M82.7 255.3l-4 6-1.9 3.5M83.8 253.7l-.6 .8M84.9 252l-.6 .8M88.2 247l-2.8 4.2M89.3 245.3l-.5 .9M90.4 243.7l-.5 .8M74.3 269.2l-5.7 10.2M75.3 267.4l-.5 .9"/>
<path d="M76.3 265.7l-.5 .9"/>
</g>
<text font-size="9.3" x="235.2" y="238.8" transform="rotate(-61 235.2 238.8)">N</text>
<g font-size="8.4">
<text x="91.6" y="17.1">PeggedBaseline Extension</text>
<text x="191.7" y="29.3">WaterTank</text>
<text x="116.4" y="30.1">BottomCut</text>
<text x="120.4" y="45">TopCut</text>
<text x="170.9" y="42.1">PeggedBaseline</text>
<text x="49.1" y="64.6">North Bdy</text>
</g>
<g font-size="5.6">
<text x="133.1" y="198">ELEVATION OF PEGGED BASELINE</text>
<text x="138.2" y="208.9">SCALE 1:250 HZ</text>
<text x="190.4" y="208.9">1:250 VERT</text>
<text x="110.1" y="215.2" transform="rotate(-90 110.1 215.2)">P4</text>
<text x="68.5" y="222.5" transform="rotate(-90 68.5 222.5)">P4</text>
<text x="143.6" y="227" transform="rotate(-90 143.6 227)">P3B</text>
<text x="160.2" y="224.1" transform="rotate(-90 160.2 224.1)">P3A</text>
<text x="180.3" y="233.9" transform="rotate(-90 180.3 233.9)">P3</text>
<text x="54.8" y="242.1" transform="rotate(-90 54.8 242.1)">OL-LONG</text>
<text x="187.5" y="260.9" transform="rotate(-90 187.5 260.9)">P2-C</text>
<text x="202.1" y="263.8" transform="rotate(-90 202.1 263.8)">P2-B</text>
<text x="217.6" y="272.7" transform="rotate(-90 217.6 272.7)">P2-A</text>
<text x="233.5" y="299.2" transform="rotate(-90 233.5 299.2)">P2</text>
<text x="254.9" y="311.2" transform="rotate(-90 254.9 311.2)">P1-A</text>
<text x="76.8" y="315.2" transform="rotate(-90 76.8 315.2)">OL-XSECT1</text>
<text x="278" y="313.1" transform="rotate(-90 278 313.1)">P1</text>
<text x="109.7" y="370.9">PLAN VIEW TOP PLATFORM</text>
<text x="120.9" y="381.3">SCALE 1:250 HZ</text>
</g>
<g font-size="2.8">
<text x="17.7" y="145.6">RL 62.00</text>
<text x="19.7" y="152.8">Chainage</text>
<text x="59.8" y="155.5" transform="rotate(-90 59.8 155.5)">55.08</text>
<text x="64.2" y="155.9" transform="rotate(-90 64.2 155.9)">54.97</text>
<text x="89.3" y="155.6" transform="rotate(-90 89.3 155.6)">48.37</text>
<text x="126.1" y="155.2" transform="rotate(-90 126.1 155.2)">39.16</text>
<text x="145" y="155.2" transform="rotate(-90 145 155.2)">34.43</text>
<text x="166.6" y="155.6" transform="rotate(-90 166.6 155.6)">29.04</text>
<text x="179.1" y="155.8" transform="rotate(-90 179.1 155.8)">25.92</text>
<text x="198.2" y="155.2" transform="rotate(-90 198.2 155.2)">21.13</text>
<text x="218.5" y="155.5" transform="rotate(-90 218.5 155.5)">16.14</text>
<text x="238.2" y="155.6" transform="rotate(-90 238.2 155.6)">11.18</text>
<text x="259.6" y="155.2" transform="rotate(-90 259.6 155.2)">5.78</text>
<text x="36.1" y="156.2" transform="rotate(-90 36.1 156.2)">61.99</text>
<text x="41.2" y="156.2" transform="rotate(-90 41.2 156.2)">60.46</text>
<text x="20.2" y="164.6">Section</text>
<text x="35.9" y="171.8" transform="rotate(-90 35.9 171.8)">OL3</text>
<text x="41.2" y="171.8" transform="rotate(-90 41.2 171.8)">OL2</text>
<text x="60" y="171.8" transform="rotate(-90 60 171.8)">OL-XSECT1</text>
<text x="64.1" y="171.9" transform="rotate(-90 64.1 171.9)">OL1</text>
<text x="89.3" y="171.5" transform="rotate(-90 89.3 171.5)">P4</text>
<text x="126.1" y="171.5" transform="rotate(-90 126.1 171.5)">P3-B</text>
<text x="145" y="171.5" transform="rotate(-90 145 171.5)">P3-A</text>
<text x="166.6" y="171.5" transform="rotate(-90 166.6 171.5)">P3</text>
<text x="179.1" y="171.5" transform="rotate(-90 179.1 171.5)">P2-C</text>
<text x="198.2" y="171.5" transform="rotate(-90 198.2 171.5)">P2-B</text>
<text x="218.5" y="171.8" transform="rotate(-90 218.5 171.8)">P2-A</text>
<text x="238.2" y="171.5" transform="rotate(-90 238.2 171.5)">P2</text>
<text x="259.6" y="171.5" transform="rotate(-90 259.6 171.5)">P1-A</text>
<text x="20" y="178">Elevation</text>
<text x="35.9" y="181.6" transform="rotate(-90 35.9 181.6)">65.92</text>
<text x="40.7" y="181.6" transform="rotate(-90 40.7 181.6)">65.28</text>
<text x="63.3" y="181.6" transform="rotate(-90 63.3 181.6)">68.47</text>
<text x="89" y="181.6" transform="rotate(-90 89 181.6)">69.04</text>
<text x="125.6" y="181.6" transform="rotate(-90 125.6 181.6)">69.68</text>
<text x="144.3" y="181.6" transform="rotate(-90 144.3 181.6)">69.87</text>
<text x="165.8" y="180.8" transform="rotate(-90 165.8 180.8)">69.81</text>
<text x="178.8" y="181.6" transform="rotate(-90 178.8 181.6)">70.4</text>
<text x="198.1" y="181.6" transform="rotate(-90 198.1 181.6)">71.37</text>
<text x="218.4" y="180.8" transform="rotate(-90 218.4 180.8)">72.63</text>
<text x="239.4" y="181.6" transform="rotate(-90 239.4 181.6)">73.93</text>
<text x="259" y="181.6" transform="rotate(-90 259 181.6)">74.04</text>
<text x="62" y="213.4">North Bdy</text>
<text x="116.5" y="223.1">Extent of Fill</text>
<text x="117.1" y="231.3">Top Bank Right</text>
<text x="63.5" y="243.9" transform="rotate(-90 63.5 243.9)">OL3</text>
<text x="129.3" y="240.4">Pegged Baseline</text>
<text x="67.9" y="246.1" transform="rotate(-90 67.9 246.1)">OL2</text>
<text x="94.3" y="250.5" transform="rotate(-90 94.3 250.5)">OL1</text>
<text x="249.6" y="279.2">Intersecting Edge</text>
<text x="19.5" y="285.2">Extension Pegged Baseline</text>
<text x="259.8" y="285">Intersecting CL</text>
<text x="250.9" y="293.4">Intersecting Edge</text>
<text x="74.5" y="323.1">Bdy</text>
<text x="86.1" y="333.1">Top Bank Left</text>
<text x="109.9" y="340.2">Top Cut</text>
<text x="131.9" y="348.6">Bottom Cut</text>
<text x="201" y="370.1">CornerPost</text>
<text x="275.2" y="371.1">Bdy</text>
</g>
<g font-size="1.7">
<text x="78.4" y="244.3">5775</text>
<text x="61.7" y="249.7">1244</text>
<text x="92.3" y="267.2">6596</text>
<text x="122.1" y="281.3">9209</text>
<text x="149" y="294.1">4723</text>
<text x="171" y="294.5">5401</text>
<text x="179" y="309.2">3111</text>
<text x="191.7" y="320.8">4796</text>
<text x="206" y="332.6">4977</text>
<text x="221.9" y="345">4998</text>
<text x="242.4" y="350.8">5382</text>
<text x="264.7" y="349.3">5777</text>
<text x="139.9" y="391.6">meters</text>
</g>
<g font-size="1.1">
<text x="122.6" y="388.8">0.0</text>
<text x="125.7" y="388.8">1.00</text>
<text x="129.4" y="388.8">2.00</text>
<text x="133.4" y="388.8">3.00</text>
<text x="137.3" y="388.8">4.00</text>
<text x="141.3" y="388.8">5.00</text>
<text x="145.3" y="388.8">6.00</text>
<text x="149.2" y="388.8">7.00</text>
<text x="153.2" y="388.8">8.00</text>
<text x="157.1" y="388.8">9.00</text>
<text x="161.1" y="388.8">10.00</text>
</g>
</svg>
